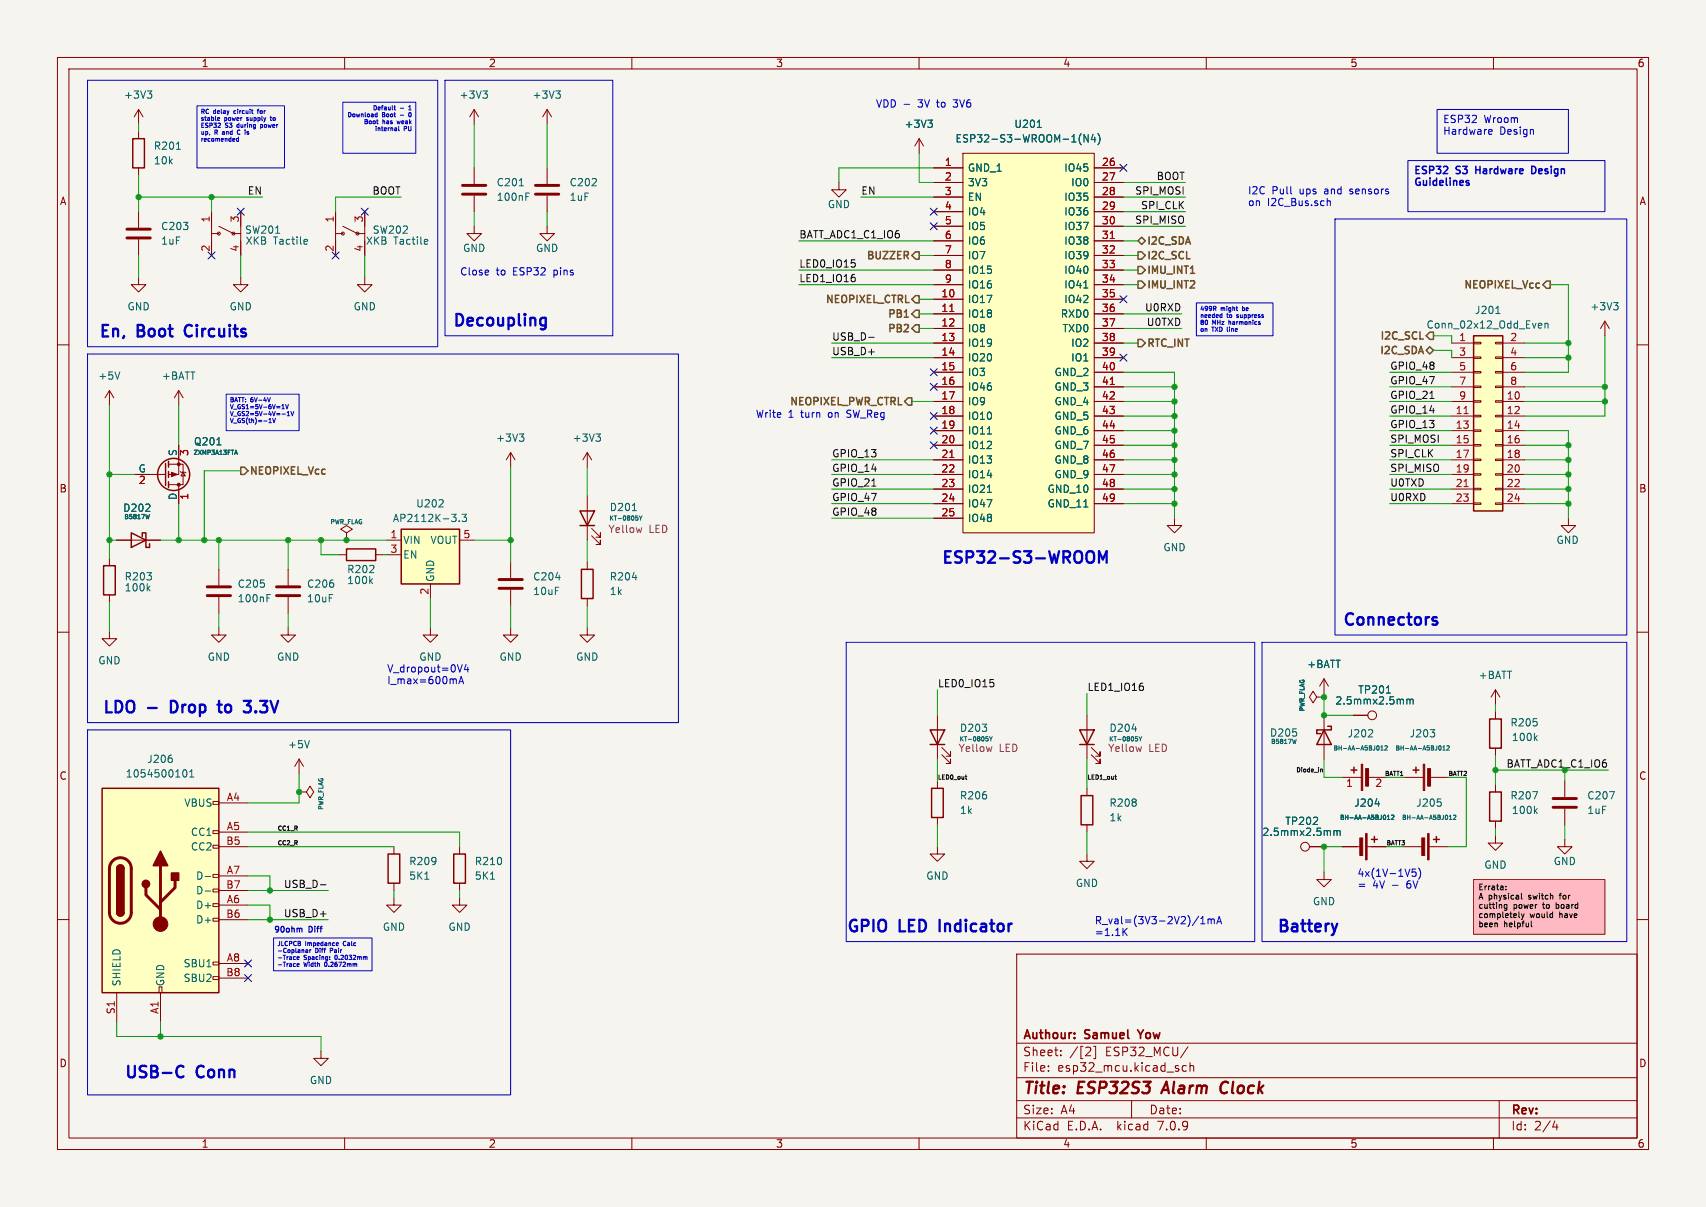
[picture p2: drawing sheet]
<svg xmlns="http://www.w3.org/2000/svg" width="297mm" height="210mm" viewBox="0 0 297 210" stroke-linecap="round" stroke-linejoin="round" font-family="sans-serif">
<path d="M0 0h297v210h-297z" fill="#f5f4ef" stroke="#f5f4ef" stroke-width=".17"/>
<g fill="none" stroke="#840000" stroke-width=".17">
<path d="M10 10h277v190h-277zM12 12h273v186h-273zM60 10v2M82.5 19.1l-.7 1.2M82.5 19.1v2.5M82.5 19.1l.8 1.2M95.2 19.1l-.7 1.2M95.2 19.1v2.5M95.2 19.1l.8 1.2M110 10v2M160 10v2M210 10v2"/>
<path d="M260 10v2M24.1 36.8v2.8M36.8 36.8v7.7M38.1 39.4l2.5 1.2h1.3M41.9 36.8v7.7M58.4 36.8v7.7M59.7 39.4l2.5 1.2h1.3M63.5 36.8v7.7M146 31.8v1.2h1.3l-1.3 1.3-1.2-1.3h1.2M10 60h2M24.1 48.3v1.2h1.3l-1.3 1.3-1.2-1.3h1.2M24.1 41.7v2.8"/>
<path d="M36.8 40.6h1.3M41.9 48.3v1.2h1.3l-1.3 1.3-1.3-1.3h1.3M58.4 40.6h1.3M63.5 48.3v1.2h1.3l-1.3 1.3-1.3-1.3h1.3M285 60h2M31.1 77.5v5.1h-1.8M20.3 94h7.6M23.5 82.6h5.3M29.3 80.8h2.6v3.5h-2.6M31.1 84.3v3.3M31.4 82l.1 .2h.8l.1 .1M31.9 82.2l.4 .6h-.8z"/>
<path d="M59.1 96.5h1.2M60.3 92.7l1-.6-1-.7-1 .7 1 .6v1.3M60.3 94h.1M65.4 96.5h1.3M204.5 90.2v1.2h1.2l-1.2 1.3-1.3-1.3h1.3M10 110h2M19 109.9v1.2h1.3l-1.3 1.3-1.2-1.3h1.2M50.2 109.2v1.3h1.2l-1.2 1.3-1.3-1.3h1.3M74.9 109.2v1.3h1.3l-1.3 1.3-1.2-1.3h1.2M285 110h2M52.1 137.8h1.2l.7-1 .6 1-.6 1-.7-1M52.1 137.8h.1"/>
<path d="M52.1 132.1l-.8 1.3M52.1 132.1v2.5M52.1 132.1l.7 1.3M163.2 135.9v1.3M189.2 124.5v7.6M189.2 137.2v1.2M190 131.3l1.5 1.5v-.7v.7h-.7M190 130l1.5 1.6v-.8v.8h-.7M230.5 124.5v7.6M244.5 135.3h3.3M248.8 135.3h3.3M10 160h2"/>
<path d="M68.6 156.2v1.3h1.2l-1.2 1.3-1.3-1.3h1.3M68.6 147.3v1.3M68.6 153.7v1.2M80 156.2v1.3h1.3l-1.3 1.3-1.3-1.3h1.3M80 147.3v1.3M80 153.7v1.2M163.2 142.2v1.3M189.2 148.6v1.3h1.3l-1.3 1.2-1.2-1.2h1.2M189.2 143.5v1.3M228 147.3h2.5M230.5 151.8v1.2h1.3l-1.3 1.3-1.3-1.3h1.3M244.5 147.3h3.3"/>
<path d="M248.8 147.3h3.3M260.3 145.4v1.3h1.3l-1.3 1.3-1.2-1.3h1.2M285 160h2M177 166h108v32h-108zM60 198v2M110 198v2M160 198v2M177 194.5h108M177 191.5h108M177 187.5h108M177 181.5h108M182.5 186.3v.1"/>
<path d="M182.5 185.5v.1M184.7 183.6v.1M184.7 182.8v.1M189.6 182.2l.3 .3-.1 .3-.8 .9h.9M190.4 182.1h.3v2.1h-.3M197 191.5v3M206.5 185.5l-.4-.1-.3 .3v.4l.2 .2h.5M206.8 182.1l-1.3 2M207.2 185.5l.2-.1 .3 .1 .1 .9M207.2 184.9v1.5M210 198v2M260 198v2"/>
<path d="M261 191.5v6.5M270.7 195l-.4 1.1h.9M271 195.6v1"/>
<circle cx="38.1" cy="40.6" r=".25"/>
<circle cx="40.6" cy="40.6" r=".25"/>
<circle cx="59.7" cy="40.6" r=".25"/>
<circle cx="62.2" cy="40.6" r=".25"/>
<circle cx="227.2" cy="147.3" r=".76"/>
</g>
<path d="M203.1 188.2l-.9 2M213.5 188.2a1.13 1.13 0 0 0-1 .7 1.13 1.13 0 0 0 .2 1.2l.3 .1 .5-.1" fill="none" stroke="#840000" stroke-width=".4"/>
<path d="M198.1 179.2l.5 .8" fill="none" stroke="#840000" stroke-width=".3"/>
<path d="M256.5 153h22.9v9.6h-22.9z" fill="#ffb9c2" stroke="#ffb9c2" stroke-width=".17"/>
<g fill="none" stroke="#840000" stroke-width=".25">
<path d="M22.9 92.7l2.5 1.3-2.5 1.3zM24.8 93.3v-.6h.6v2.6h.6v-.7M28.8 80.6v3.9M29.3 80.3v1M29.3 82v1.1M29.3 83.8v1M60.3 95.5h5.1v2h-5.1zM162.2 137.2h2v5h-2zM188 127h2.5l-1.3 2.5zM188 129.5h2.5M188.2 138.4h2v5.1h-2zM230.5 127l1.3 2.5h-2.6z"/>
<path d="M231.1 126.4h.7v.6h-2.6v.6h.7M246 134h1M246.5 133.5v1M67.6 148.6h2v5.1h-2zM79 148.6h2v5.1h-2zM249.6 146.1h1M250.1 145.5v1.1"/>
<circle cx="30.2" cy="82.5" r="2.79"/>
</g>
<g fill="none" stroke="#006464" stroke-width=".17">
<path d="M84.1 15.8h.7l-.4 .5M84.6 16.3l.2 .2v.3l-.2 .3M96.8 15.8h.7l-.4 .5M97.3 16.3l.2 .2v.3l-.2 .3M48 40.6h.7M53.1 41.6l.4 .1v.2l-.6 .2M53.5 42.4l-.4 .1M74.1 41.6l.3 .1 .1 .2-.6 .2M74.4 42.4l-.3 .1M37.8 77.4h.7M40.9 78.9h.4M41.1 78.3l.2 .8"/>
<path d="M26 89.5l-.2 .8M64.5 101.1l.4 .4M64.9 100.7l-.5 .5M53.9 128.8l-.4 1.3M197.1 126.8h.8M197.7 128.2h.3M198 128.5v.4M198.3 128.2l.2 .4M198.5 128.6v.3M198.8 128.2l-.3 .4M225.7 128.6l-.2 .8M249 126.9h.8l-.5 .5"/>
<path d="M249.6 127.5l.2 .2-.2 .5M250.2 139h.7M250.8 139.6l.1 .1-.1 .5M251.2 130.5h.4M251.2 130l.2-.2v.7M251.9 129.8h.3l.1 .2-.4 .5h.4M74 153h.7M85.4 153h.7M232.2 144.5v.9M232.2 144.6l.4-.1 .2 .2M232.8 144.7l.2-.2 .3 .1v.8M232.8 144.7v.7"/>
<path d="M252.3 142.6h.4M252.3 142l.2-.2v.8M253 141.9l.3-.1 .2 .2-.5 .6h.5"/>
</g>
<path d="M198.7 129.9l-.2 .9" fill="none" stroke="#840084" stroke-width=".17"/>
<g fill="#840000" stroke="#840000" stroke-width=".17">
<path d="M29.8 82.2l1.1 .4-1.1 .3z"/>
<path d="M247.8 133h.2v4.5h-.2z"/>
<path d="M248.5 133.7h.5v3.1h-.5z"/>
<path d="M248.5 145h.3v4.6h-.3z"/>
<path d="M247.5 145.8h.5v3h-.5z"/>
<circle cx="31.1" cy="80.8" r=".25"/>
<circle cx="31.1" cy="84.3" r=".25"/>
</g>
<path d="M22.1 39.9h4.1M22.1 41.4h4.1" fill="none" stroke="#840000" stroke-width=".51"/>
<path d="M167.6 26.7h22.9v66h-22.9z" fill="#ffffc2"/>
<g fill="none" stroke="#840000" stroke-width=".17">
<path d="M24.1 19.1v2.5M24.1 19.1l-.7 1.2M24.1 19.1l.8 1.2M24.1 22.9v1.2M24.1 29.2v1.3M82.5 39.4v1.2h1.3l-1.3 1.3-1.2-1.3h1.2M82.5 29.2v2.8M82.5 34v2.8M95.2 39.4v1.2h1.3l-1.3 1.3-1.2-1.3h1.2M95.2 29.2v2.8M95.2 34v2.8M160 24.1l-.7 1.3"/>
<path d="M160 24.1v2.6M160 24.1l.8 1.3M162.6 29.2h5M162.6 31.8h5M162.6 34.3h5M162.6 36.8h5M162.6 39.4h5M167.6 26.7h22.9v66h-22.9zM190.5 29.2h5.1M190.5 31.8h5.1M190.5 34.3h5.1M190.5 36.8h5.1"/>
<path d="M190.5 39.4h5.1M162.6 52.1h5M162.6 54.6h5M162.6 57.2h5M162.6 59.7h5M162.6 41.9h5M162.6 44.5h5M162.6 47h5M162.6 49.5h5M190.5 52.1h5.1M190.5 54.6h5.1M190.5 57.2h5.1"/>
<path d="M190.5 59.7h5.1M190.5 41.9h5.1M190.5 44.5h5.1M190.5 47h5.1M190.5 49.5h5.1M252.7 59.7h3.8M256.5 59.6h1.3v.2h-1.3zM260.3 59.6h1.3v.2h-1.3zM261.6 59.7h3.8M279.4 55.9l-.8 1.3M279.4 55.9v2.5M279.4 55.9l.8 1.3"/>
<path d="M19 67.9l-.7 1.3M19 67.9v2.6M19 67.9l.8 1.3M31.1 67.9l-.7 1.3M31.1 67.9v2.6M31.1 77.5v2.5M31.1 67.9l.8 1.3M88.9 78.7v2.6M88.9 78.7l-.8 1.3M88.9 78.7l.8 1.3M102.2 78.7v2.6M102.2 78.7l-.7 1.3"/>
<path d="M102.2 78.7l.8 1.3M162.6 62.2h5M162.6 64.8h5M162.6 67.3h5M162.6 69.9h5M162.6 72.4h5M162.6 74.9h5M162.6 77.5h5M190.5 62.2h5.1M190.5 64.8h5.1M190.5 67.3h5.1M190.5 69.9h5.1"/>
<path d="M190.5 72.4h5.1M190.5 74.9h5.1M190.5 77.5h5.1M252.7 62.2h3.8M252.7 64.8h3.8M252.7 67.3h3.8M252.7 69.9h3.8M252.7 72.4h3.8M252.7 74.9h3.8M252.7 77.5h3.8M256.5 79.9h1.3v.2h-1.3zM256.5 77.3h1.3v.3h-1.3z"/>
<path d="M256.5 74.8h1.3v.3h-1.3zM256.5 72.3h1.3v.2h-1.3zM256.5 69.7h1.3v.3h-1.3zM256.5 67.2h1.3v.2h-1.3zM256.5 64.6h1.3v.3h-1.3zM256.5 62.1h1.3v.3h-1.3zM260.3 79.9h1.3v.2h-1.3zM260.3 77.3h1.3v.3h-1.3zM260.3 74.8h1.3v.3h-1.3zM260.3 72.3h1.3v.2h-1.3zM260.3 69.7h1.3v.3h-1.3zM260.3 67.2h1.3v.2h-1.3z"/>
<path d="M260.3 64.6h1.3v.3h-1.3zM260.3 62.1h1.3v.3h-1.3zM261.6 62.2h3.8M261.6 64.8h3.8M261.6 67.3h3.8M261.6 69.9h3.8M261.6 72.4h3.8M261.6 74.9h3.8M261.6 77.5h3.8M19 97.2v1.2M20.3 94h2.6M23.5 82.6h2.5"/>
<path d="M25.4 94h2.5M31.1 85.1v2.5M38.1 99.1v2.8M50.2 99.1v2.8M67.3 94h2.5M67.3 96.5h2.5M80 94h2.5M88.9 97.8v2.8M102.2 86.4v7.6M102.2 97.8v1.3M103 93.2l1.5 1.5v-.7v.7h-.7M103 91.9l1.5 1.6v-.8v.8h-.7"/>
<path d="M162.6 80h5M162.6 82.6h5M162.6 85.1h5M162.6 87.6h5M162.6 90.2h5M190.5 80h5.1M190.5 82.6h5.1M190.5 85.1h5.1M190.5 87.6h5.1M252.7 80h3.8M252.7 82.6h3.8M252.7 85.1h3.8"/>
<path d="M252.7 87.6h3.8M256.5 87.5h1.3v.3h-1.3zM256.5 85h1.3v.2h-1.3zM256.5 82.4h1.3v.3h-1.3zM260.3 87.5h1.3v.3h-1.3zM260.3 85h1.3v.2h-1.3zM260.3 82.4h1.3v.3h-1.3zM261.6 80h3.8M261.6 82.6h3.8M261.6 85.1h3.8M261.6 87.6h3.8M273 90.2v1.2h1.3l-1.3 1.3-1.2-1.3h1.2"/>
<path d="M19 103.5v1.3M38.1 109.2v1.3h-1.3l1.3 1.3 1.3-1.3h-1.3M38.1 103.9v2.8M50.2 103.9v2.8M74.9 101.6v2.5M88.9 109.2v1.3h1.3l-1.3 1.3-1.3-1.3h1.3M88.9 102.6v2.8M102.2 109.2v1.3h1.3l-1.3 1.3-1.2-1.3h1.2M102.2 104.1v1.3M230.5 118.1l-.8 1.3M230.5 118.1v2.6M230.5 118.1l.8 1.3"/>
<path d="M37.1 139.4h1v.6h-1zM38.1 139.7h5.1M163.2 124.5v7.6M164 131.3l1.5 1.5v-.7v.7h-.8M164 130l1.5 1.6v-.8v.8h-.8M229.2 121.3l-.6-1-.6 1 .6 1 .6-1h1.3M230.5 121.3h.1M233.7 135.3h3.3M235.6 124.5h2.5M238 135.3h3.3M260.3 120v2.6M260.3 123.8v1.3"/>
<path d="M260.3 130.2v1.2M260.3 136.5v1.3M260.3 120l-.7 1.3M260.3 120l.8 1.3M272.4 135.9v2.8M37.1 159.8h1v.5h-1zM37.1 157.2h1v.5h-1zM37.1 154.7h1v.5h-1zM37.1 152.1h1v.6h-1zM37.1 147.1h1v.5h-1zM37.1 144.5h1v.5h-1zM38.1 147.3h5.1"/>
<path d="M38.1 144.8h5.1M38.1 157.5h5.1M38.1 152.4h5.1M38.1 154.9h5.1M163.2 147.3v1.3h1.3l-1.3 1.3-1.3-1.3h1.3M228 147.3h2.5M233.7 147.3h3.3M238 147.3h3.3M260.3 142.9v1.2M272.4 146.1v1.2h1.3l-1.3 1.3-1.3-1.3h1.3M272.4 140.7v2.8M20.3 172.7v5.1"/>
<path d="M27.7 171.7h.5v1h-.5zM27.9 172.7v5.1M37.1 169.9h1v.5h-1zM37.1 167.4h1v.5h-1zM38.1 167.6h5.1M38.1 160h5.1M38.1 170.2h5.1M55.9 182.9v1.3h1.2l-1.2 1.2-1.3-1.2h1.3"/>
<circle cx="238.9" cy="124.5" r=".76"/>
</g>
<path d="M165.3 54.2h.8M193.3 41.5h.7M165.3 79.6h.8M193.3 66.9h.7M254.9 72h.7M254.9 84.7h.7" fill="none" stroke="#a90000" stroke-width=".17"/>
<g fill="none" stroke="#006464" stroke-width=".17">
<path d="M25.6 15.8h.8l-.4 .5M26.2 16.3l.2 .2v.3l-.2 .3M30.7 26h.7M90.4 32.3h.7M91.6 34.2h.4M91.6 33.6h.6M161.5 20.9h.8l-.4 .5M162.1 21.4l.2 .2v.3l-.2 .3M180.6 22.2h.7M188.2 23.3a1.46 1.46 0 0 0 0 1.9M189.4 23.4v1.3l-.7-1.3v1.3M190.3 23.4l-.3 .9h.8"/>
<path d="M190.6 23.9v.8M191.1 23.3a1.46 1.46 0 0 1 0 1.9M188.7 50.1h.7M260.4 54.6h.7M268 56.2l.4 .1v.3l-.6 .1M268.4 57l-.4 .1M269 56.4l.1-.2 .4 .1v.8M269 56.2v.9M280.9 52.6h.8l-.4 .5M281.5 53.1l.2 .3v.3l-.2 .2M20.9 64.7l-.5 1.3M37.8 77.4h.7"/>
<path d="M40.9 78.9h.4M41.1 78.3l.2 .8M90.4 75.5h.8l-.4 .5M91 76l.2 .2v.3l-.2 .3M103.7 75.5h.8l-.4 .5M104.3 76l.2 .2v.3l-.2 .3M171.9 75.5h.7M26 89.5l-.2 .8M76.4 88.2h.8M77.1 87.1v.4M78.6 89.5h.8l-.4 .5M79.3 90.1v.5"/>
<path d="M79.9 90.6v.1M80.4 89.5h.8l-.4 .5 .4 .1v.5l-.2 .1-.6-.1M110.1 88.8h.7M110.7 89.8h.3M111 90.1v.4M111.3 89.8l.2 .4M111.5 90.2v.3M111.8 89.8l-.3 .4M171.9 85.7h.7M25.8 102.3l.3 .5M26.1 102l-.5 .5M46.5 104.1h.4"/>
<path d="M46.5 103.4h.6M96.8 100.5h.7M110.1 100.5h.8M29.9 131.9l.1 .2-.1 .5M31.9 134.2l.2-.3a.68 .68 0 0 1 .5 .7 .68 .68 0 0 1-.5 .6l-.2-.2M33 135.2h.7M33 134.3l.4-.4v1.3M171.6 128.2h.4M172 128.5v.4M172.2 128.2l.3 .4M172.5 128.6v.3M172.7 128.2l-.2 .4"/>
<path d="M238.9 127l.1 .2-.1 .3-.7 .7h.8M239.4 139.9h.8M240.4 130.5h.4M240.4 130l.2-.2v.7M241.1 129.8h.3l.1 .2-.4 .5h.4M241.4 120.6h.7M244.9 121.7v.8M244.9 121.8l.4-.1 .2 .1M245.5 121.8l.2-.1h.3v.8M245.5 121.8v.7M266.8 137.7h.9l-.6 1.3M267.3 128.4l.3 .4"/>
<path d="M267.6 128l-.5 .5M280.2 137.7h.9l-.6 1.3M35.7 152.5h1M35.7 155h1M232.2 144.5v.9M232.2 144.6l.4-.1 .2 .2M232.8 144.7l.2-.2 .3 .1v.8M232.8 144.7v.7M241.5 142.6h.5M241.5 142l.2-.2v.8M242.2 141.9l.3-.1 .2 .2-.5 .6h.5M267.3 141.1l.3 .4"/>
<path d="M267.6 140.7l-.5 .5"/>
</g>
<g fill="#ffffc2" stroke="#ffffc2" stroke-width=".17">
<path d="M256.5 58.4h5.1v30.5h-5.1z"/>
<path d="M69.8 92.1h10.2v9.5h-10.2z"/>
<path d="M17.8 137.2h20.3v35.5h-20.3z"/>
</g>
<g fill="none" stroke="#840000" stroke-width=".25">
<path d="M23.1 24.1h2v5.1h-2zM256.5 58.4h5.1v30.5h-5.1zM18 98.4h2.1v5.1h-2.1zM69.8 92.1h10.2v9.5h-10.2zM101 88.9h2.5l-1.3 2.5zM101 91.4h2.5M101.2 99.1h2.1v5h-2.1zM17.8 137.2h20.3v35.5h-20.3zM161.9 127h2.6l-1.3 2.5zM161.9 129.5h2.6M235.2 134h1M235.7 133.5v1"/>
<path d="M259.3 137.8h2.1v5.1h-2.1zM259.3 125.1h2.1v5.1h-2.1zM20.3 158.8a.64 .64 0 0 0 .7 .6 .64 .64 0 0 0 .6-.6M20.3 151.1a.64 .64 0 0 1 .7-.6 .64 .64 0 0 1 .6 .6M238.8 146.1h1M239.3 145.5v1.1"/>
</g>
<g fill="none" stroke="#840000" stroke-width=".51">
<path d="M80.5 32.3h4.1M80.5 33.8h4.1M93.2 32.3h4.1M93.2 33.8h4.1M36.1 103.6h4M36.1 102.1h4M48.1 103.6h4.1M48.1 102.1h4.1M86.9 102.4h4M86.9 100.8h4M270.4 138.9h4M19.6 149.8a1.91 1.91 0 0 1 2.1-.4 1.91 1.91 0 0 1 1.2 1.7v7.7a1.91 1.91 0 0 1-1.9 1.8 1.91 1.91 0 0 1-2-1.8l.1-7.8 .1-.7z"/>
<path d="M25.4 154.4v1.3l2.5 2.5M27.9 150.6v10.2M30.5 153.2v1.2l-2.6 2.6M270.4 140.5h4"/>
</g>
<g fill="#840000" stroke="#840000" stroke-width=".17">
<path d="M237.7 145h.3v4.6h-.3z"/>
<path d="M236.7 145.8h.5v3h-.5z"/>
<path d="M237 133h.2v4.5h-.2z"/>
<path d="M237.7 133.7h.6v3.1h-.6z"/>
<circle cx="27.9" cy="160.8" r="1.27"/>
</g>
<path d="M111.7 91.8l-.2 .9M172.7 129.9l-.3 .9" fill="none" stroke="#840084" stroke-width=".17"/>
<g fill="#840000" stroke="#840000" stroke-width=".25">
<path d="M20.3 158.8h1.3a.64 .64 0 0 1-.6 .6 .64 .64 0 0 1-.7-.6z"/>
<path d="M20.3 151.1h1.3v7.7h-1.3z"/>
<path d="M20.5 150.7a.64 .64 0 0 1 .7-.2 .64 .64 0 0 1 .4 .6h-1.3z"/>
<path d="M27.9 148.1l1.3 2.5h-2.5z"/>
<path d="M29.8 151.9h1.3v1.3h-1.3z"/>
<circle cx="25.4" cy="153.8" r=".63"/>
</g>
<g fill="none" stroke="#725600" stroke-width=".25">
<path d="M157.4 55.2h.8M159.4 43.8h.6v1.3h-.6l-.7-.6zM159.4 51.4h.6v1.3h-.6l-.7-.6zM159.4 56.5h.6v1.3h-.6l-.7-.6zM159.4 54h.6v1.2h-.6l-.7-.6zM198.1 59.1h.7l.6 .6-.6 .6h-.7zM198.1 46.4h.7l.6 .6-.6 .6h-.7zM198.1 48.9h.7l.6 .6-.6 .7h-.7zM198.1 43.8h.7l.6 .7-.6 .6h-.7zM198.1 41.9l.7-.6 .6 .6-.6 .6zM207.2 47.6h.8M248.9 57.8h.7v1.3h-.7l-.6-.7z"/>
<path d="M269.2 48.9h.7v1.3h-.7l-.6-.7zM157.5 69.9l.6-.7h.6v1.3h-.6zM248.3 61l.6-.7 .7 .7-.7 .6zM41.9 81.3h.6l.7 .6-.7 .7h-.6z"/>
</g>
<g fill="none" stroke="#0f0f0f" stroke-width=".17">
<path d="M148.8 48.4v.5M148.8 45.8v.6M151.2 58.7h1M248.9 69.3h.8M151.8 84.6h.7M173 118.8v.6M199 119.5v.5M168 135.1h.3M168.2 135.5l.1 .1M194.1 135.1h.3M194.2 135.5l.2 .1M229.9 133.8v.5"/>
<path d="M229.9 133.9l.3-.1v.5M55.8 153.9h.9"/>
</g>
<path d="M52.4 161.5l.2 .2v.5" fill="none" stroke="#0000c2" stroke-width=".2"/>
<g fill="none" stroke="#0000c2" stroke-width=".4">
<path d="M32.4 56.8a1.39 1.39 0 0 0 0 1.5M94.4 55.3l.6 .1M95 55.3v1.6l-.4 .4M95 56.5l-.6 .1M189.6 95.9a.67 .67 0 0 1 .9 .7v.6a.67 .67 0 0 1-.9 .7M191.3 97.9v-2l.7 1.4 .7-1.4v2M249.9 108l.3 .3-.1 .3-.2 .1M249.9 107.4l.2 .1M30.2 121.9h-.4v2h.4M37.9 122.6h.7M38.1 121.9v1.8l.1 .1 .4 .1M42.4 121.9h1.3l-.7 .8"/>
<path d="M43.3 122.7l.4 .4v.5l-.4 .3M163.6 160v2M232.8 160.7l-.5 1.3M31.1 185.5a.7 .7 0 0 1 .8 .1M31.9 187.3a.7 .7 0 0 1-.8 0"/>
</g>
<g fill="none" stroke="#0000c2" stroke-width=".17">
<path d="M15.2 14h61v46.3h-61zM34.3 18.4h15.2v10.8h-15.2zM35.5 19.1l-.4-.1v.8M36.3 19.1l-.2-.1-.2 .1M37.5 19v.8M38.5 19v.6M40.8 19.3v.4M41.4 19v.1M43.5 19v.1M43.9 19v.6M44.8 19.3h.3M45.1 19l-.2 .1v.7"/>
<path d="M59.7 17.8h12.7v8.9h-12.7zM61 19.7l-.3-.1v.7M63.6 19.6v.6M65.3 19.9v.4h.4M65.5 18.5l-.4-.1v.7M65.7 19.6v.7M66.6 19.6v.7M66.7 18.4l-.2 .1M68.3 18.4v.6M68.3 19.1h.1M68.6 18.6h.3M68.7 18.4v.6l.2 .1"/>
<path d="M68.7 19.6v.6M69.7 18.8h.6M71.2 19.1h.4M71.2 19.7v.5l.2 .1M71.2 18.5v.1M71.3 18.5l.1-.1v.7M77.5 14h29.2v44.4h-29.2zM157.4 18.2h1M250.2 19.1h22.8v7.6h-22.8zM35.1 21.4v.8M35.7 20.2v.7M36.5 21.4v.8"/>
<path d="M36.8 20.2v.8M37.4 22.6v.8M37.5 20.2v.7M38.1 21.4l.2 .1M38.8 22.9h-.1M38.8 23.1l-.1 .1 .1 .2M40.2 23.8v.8M40.4 22.6v.8M41.2 21.8l.1 .3M41.3 23.1l.2 .2h.2M41.3 24.1h.2M41.5 23.8v.8"/>
<path d="M41.5 24.5l-.2 .1M41.6 21.4v.8M42.9 20.9l.1 .1M42.9 20.6l.1 .1M42.9 20.6h.1M43 20.5l-.1 .1M43.3 23.2v.1l-.2 .1M45.4 21.7v.7M45.6 20.2v.7M45.7 22l-.1 .2-.2-.1M47 20.5h.3M47.1 20.2v.7l.2 .1"/>
<path d="M63.5 20.8v.7M65.5 21h.3M65.7 20.8v.6l.1 .1M66.5 22v.6M66.7 20.8v.7M68.8 22.2l.2 .1v.4M69 22.7h-.2M69 22.4l-.2 .1M69.4 22v.6l.1 .1M69.7 20h.6M70.4 22v.7M71.1 22v.6"/>
<path d="M71.3 20.8v.7M71.5 22v.6M224.8 33.7h.1M231.1 35h.4l.1 .8M232.4 38.1h50.8v72.4h-50.8zM245.1 27.9h34.3v8.9h-34.3zM259.3 22.5l.4 .1 .1 .2-.6 .1M259.7 23.3l-.4 .1M208.3 52.7h13.3v5.7h-13.3zM209.3 53.3l-.2 .5M209.8 57.2v.5M209.8 53.4h.4"/>
<path d="M210.5 53.4h.4M211.1 56.5v-.8l.3 .5 .2-.5v.8M211.2 56.9v.8M211.4 54.5v.8M211.4 53.7l.3 .3M211.5 56.9l.5 .8M211.7 53.6l-.1-.3h-.3v.7M212 55.7v.8M212 56.9l-.5 .8M212.3 56.9v.8M212.4 55.7v.8M212.7 54.5v.8h-.2"/>
<path d="M213.5 53.3h.1M213.6 53.3h-.1M213.7 56.9v.7l.1 .1M213.7 54.5v.6M213.9 55.7v.8M214.6 53.3v.7M215.3 53.3v.6M215.3 55.2l.1 .1M215.4 54.8h.2M215.9 54.8v.3M216.3 54.8v.5M216.3 53.3v.7"/>
<path d="M216.3 54h.1M216.4 53.5l-.1 .1M216.6 54.8v.7M217.3 54.8v.7M218 54.8v.5M218.2 54.8h-.1M218.4 54.8h.3M219.1 54.8h.2M219.7 54.8h.2M15.2 61.6h102.9v64.1h-102.9zM39.4 68.6h12.7v6.3h-12.7zM40.1 70.4l.3 .7 .2-.7"/>
<path d="M40.1 71.6l.3 .7 .2-.7M40.1 72.8l.3 .7 .2-.7M40.6 69.2h-.4v.7M40.9 69.9l.2-.7 .3 .7M41.5 69.2h.4M41.7 69.2v.7M42.1 69.2h.4M42.3 69.2v.7M43.1 70.4v.7M43.4 72.8v.6M43.8 72.8v.7M44 69.2h-.3"/>
<path d="M44.3 69.2l.2 .7 .3-.7M44.5 70.4v.3M45.1 70.4l.3 .7 .2-.7M45.1 71.6l.3 .7 .2-.7M46.1 69.1l-.2 .6M46.6 69.2l.2 .7 .3-.7M46.8 73.5h.4M47 71.5l-.2 .6M47 72.8v.7M47.1 70.4h-.2M47.4 70.4l.3 .7 .2-.7M47.4 71.6l.3 .7 .2-.7"/>
<path d="M47.5 72.8l.2 .7 .3-.7M49.1 71.1h.4M49.1 70.6l.2-.2v.7M49.1 72h.6M49.7 70.4l.3 .7 .2-.7M50 72.3h.4M50 71.8l.2-.2v.7M50.6 71.6l.3 .7 .2-.7M79.3 118.1l.1 .2v.7M79.9 119l.4-1.3 .4 1.3M80 118.6h.6M80.5 115.7l-.5 1.2"/>
<path d="M81.1 115.6l-.3 .9h.8M81.4 116.1v.8M147.3 111.8h71.1v52h-71.1zM219.7 111.8h63.5v52h-63.5zM15.2 127h73.7v63.5h-73.7zM209 159.8l.4-.3v1.2M210.3 159.9v.8M246.5 151.2h-.6l-.1 .6 .2-.1 .4 .1 .1 .1v.5l-.2 .1-.5-.1M247 151a1.47 1.47 0 0 1 0 1.9M47.6 163.2h17.2v5.7h-17.2zM48.7 163.8v.5M49 163.8v.7"/>
<path d="M49.5 166.2v.8M49.5 167.4v.8M50.1 163.9l-.2-.1-.2 .1M50.8 163.9l-.4-.1v.7M51.5 165v.6M51.6 163.9l-.2-.1-.2 .1M51.7 166.6l.1 .3h.2M51.7 167.9l.4-.1-.1-.1-.3 .1 .1 .3h.2M52.3 163.9l-.4-.1v.7M52.9 167.4l.2 .8M53.1 166.2h.3M53.2 163.8v.7"/>
<path d="M53.3 165.5v.2h.3M53.5 167.4l-.1 .8M53.6 165.3v.4M53.9 165.2v.5M54.5 167.4v.8M54.9 167.4v.7M55 165v.7M55.3 167.4v.8M56.2 163.8v.7M56.5 167.9l.1 .2M57.4 166.9v.1M57.4 166.5v.1"/>
<path d="M57.5 165v.7M57.6 167.5l.3-.1 .1 .2M58.3 166.5l.1 .4M58.4 167.5l-.1 .1M58.6 164l.3 .1v.1l-.4 .1M58.9 164.5h-.3M58.9 165v.1M59.5 167.4l-.4 .8M60.1 166.3l.2-.1 .2 .1M60.2 163.9a.35 .35 0 0 0-.4 .1 .35 .35 0 0 0 0 .4M60.8 166.2h.4l-.2 .3M61.2 163.8v.6"/>
<path d="M61.5 166.3l.3-.1 .1 .1M62.1 167.7v.5M63.9 166.5v.5M195.7 162.1l.5 .7M196.2 161.5l-.7 .7M209 160.7h.8M210.3 160l.4-.1 .2 .2M210.9 160.1l.1-.2 .3 .1 .1 .7M210.9 160.1v.6M211.8 160.7l.5-1.2 .4 1.2M211.9 160.4h.7"/>
</g>
<g fill="none" stroke="#0000c2" stroke-width=".25">
<path d="M247.1 28.9h-.6v1.3M248.3 29l-.4-.1-.2 .2M249.6 29.1l-.7-.2v1.3M250 28.9h.8l-.4 .5M250.1 31v1.3M251.3 29.1l.2-.2 .5 .2M251.8 31v1.1M252.5 31v.1M254.2 29l-.5-.1-.2 .2M254.6 28.9h.8l-.4 .5M255.6 31.8l.2 .2-.2 .3M256.9 28.9v1.3"/>
<path d="M256.9 29.5h.8M257.7 28.9v1.3M260.7 28.9v1.3M267.3 29.1l-.6-.2v1.3l.6-.2M270.1 28.9v.2"/>
</g>
<path d="M256.5 153h22.9v9.6h-22.9z" fill="none" stroke="#af1803" stroke-width=".17"/>
<g fill="none" stroke="#000" stroke-width=".17">
<path d="M261.9 157.6l.1 .4h.3M262.2 154.7v.1M262.2 154.2v.1M262.3 157.4v.8l-.1 .2-.3-.1M264.4 158.7v.8l.2 .2M264.9 155.4v.9l.1 .1M264.9 159l.2 .7M265.1 159.7l-.2 .3M265.3 159l-.2 .7M270.9 157v1M270.9 158h.1M271 157.4h-.1"/>
<path d="M271.4 155.8h.4M266.6 160.3v.8l.1 .2"/>
</g>
<g fill="none" stroke="#009600" stroke-width=".17">
<path d="M24.1 21.6v1.3M24.1 30.5v6.3M24.1 34.3h21.6M36.8 34.3v2.5M69.8 34.3h-11.4v2.5M82.5 21.6v7.6M82.5 36.8v2.6M95.2 21.6v7.6M95.2 36.8v2.6M149.9 34.3h12.7M160 26.7v5.1h2.6M162.6 29.2h-16.6v2.6"/>
<path d="M195.6 34.3h10.8M195.6 31.8h10.8M195.6 36.8h10.8M195.6 39.4h10.8M24.1 44.5v3.8M41.9 44.5v3.8M63.5 44.5v3.8M139.1 49.5h23.5M139.1 47h23.5M139.1 41.9h23.5M144.8 59.7h17.8M160 57.2h2.6"/>
<path d="M160 54.6h2.6M160 44.5h2.6M160 52.1h2.6M195.6 57.2h10.1M195.6 54.6h10.1M195.6 59.7h2.5M195.6 49.5h2.5M195.6 47h2.5M195.6 41.9h2.5M195.6 44.5h2.5M249.6 58.4h3.1v1.3M265.4 59.7h7.6"/>
<path d="M269.9 49.5h3.1v15.3h-7.6M279.4 58.4v14h-14M19 70.5v26.7M31.1 70.5v7M144.8 62.2h17.8M158.7 69.9h3.9M195.6 64.8h8.9v25.4M195.6 67.3h8.9M195.6 69.9h8.9M195.6 72.4h8.9M195.6 74.9h8.9M195.6 77.5h8.9"/>
<path d="M241.9 64.8h10.8M241.9 67.3h10.8M241.9 69.9h10.8M241.9 72.4h10.8M241.9 74.9h10.8M241.9 77.5h10.8M249.6 61h3.1v1.2M265.4 67.3h14M265.4 69.9h14M265.4 74.9h7.6v15.3M265.4 77.5h7.6M265.4 62.2h7.6"/>
<path d="M19 82.6h4.5M19 94h1.3M27.9 94h39.4M31.1 87.6v6.4M38.1 94v5.1M41.9 81.9h-6.3v12.1M50.2 94v5.1M55.9 94v2.5h3.2M66.7 96.5h.6M82.5 94h6.4M88.9 81.3v16.5M102.2 81.3v5.1"/>
<path d="M102.2 94v3.8M144.8 80h17.8M144.8 85.1h17.8M144.8 87.6h17.8M144.8 82.6h17.8M144.8 90.2h17.8M195.6 80h8.9M195.6 85.1h8.9M195.6 87.6h8.9M195.6 82.6h8.9M241.9 80h10.8M241.9 85.1h10.8"/>
<path d="M241.9 87.6h10.8M241.9 82.6h10.8M265.4 80h7.6M265.4 85.1h7.6M265.4 87.6h7.6M265.4 82.6h7.6M19 104.8v5.1M38.1 106.7v2.5M50.2 106.7v2.5M74.9 104.1v5.1M88.9 105.4v3.8M102.2 105.4v3.8"/>
<path d="M52.1 134.6v5.1h-8.9M163.2 120v4.5M163.2 132.1v3.8M189.2 120.7v3.8M189.2 132.1v5.1M230.5 132.1v3.2h3.2M230.5 120.7v3.8h5.1M241.3 135.3h3.2M252.1 135.3h3.2v12h-3.2M260.3 134h19.7M260.3 122.6v1.2M260.3 131.4v5.1"/>
<path d="M272.4 134v1.9M43.2 147.3h25.4M43.2 154.9h13.9M43.2 152.4h3.8v2.5M43.2 157.5h3.8v2.5M43.2 144.8h36.8v2.5M68.6 154.9v1.3M80 154.9v1.3M163.2 143.5v3.8M189.2 144.8v3.8M233.7 147.3h-3.2v4.5M241.3 147.3h3.2"/>
<path d="M260.3 144.1v1.3M272.4 143.5v2.6M20.3 177.8v2.5h35.6v2.6M27.9 177.8v2.5M43.2 160h13.9"/>
</g>
<g fill="none" stroke="#000084" stroke-width=".17">
<path d="M41.3 36.2l1.2 1.2M42.5 36.2l-1.2 1.2M62.9 36.2l1.2 1.2M64.1 36.2l-1.2 1.2M162 36.2l1.2 1.2M162 38.8l1.2 1.2M163.2 36.2l-1.2 1.2M163.2 38.8l-1.2 1.2M195 28.6l1.2 1.2M196.2 28.6l-1.2 1.2M36.2 43.8l1.2 1.3M37.4 43.8l-1.2 1.3"/>
<path d="M57.8 43.8l1.2 1.3M59 43.8l-1.2 1.3M195 51.5l1.2 1.2M196.2 51.5l-1.2 1.2M162 71.8l1.2 1.2M162 66.7l1.2 1.2M162 74.3l1.2 1.2M162 76.9l1.2 1.2M162 64.2l1.2 1.2M163.2 71.8l-1.2 1.2M163.2 66.7l-1.2 1.2M163.2 74.3l-1.2 1.2"/>
<path d="M163.2 76.9l-1.2 1.2M163.2 64.2l-1.2 1.2M195 61.6l1.2 1.2M196.2 61.6l-1.2 1.2M42.6 167l1.2 1.2M42.6 169.6l1.2 1.2M43.8 167l-1.2 1.2M43.8 169.6l-1.2 1.2"/>
</g>
<g fill="#009600" stroke="#009600" stroke-width=".17">
<circle cx="50.2" cy="94" r=".46"/>
<circle cx="52.1" cy="137.8" r=".46"/>
<circle cx="55.9" cy="94" r=".46"/>
<circle cx="24.1" cy="34.3" r=".46"/>
<circle cx="36.8" cy="34.3" r=".46"/>
<circle cx="60.3" cy="94" r=".46"/>
<circle cx="88.9" cy="94" r=".46"/>
<circle cx="47" cy="160" r=".46"/>
<circle cx="47" cy="154.9" r=".46"/>
<circle cx="27.9" cy="180.3" r=".46"/>
<circle cx="35.6" cy="94" r=".46"/>
<circle cx="38.1" cy="94" r=".46"/>
<circle cx="19" cy="94" r=".46"/>
<circle cx="31.1" cy="94" r=".46"/>
<circle cx="19" cy="82.6" r=".46"/>
<circle cx="230.5" cy="147.3" r=".46"/>
<circle cx="230.5" cy="121.3" r=".46"/>
<circle cx="230.5" cy="124.5" r=".46"/>
<circle cx="260.3" cy="134" r=".46"/>
<circle cx="204.5" cy="72.4" r=".46"/>
<circle cx="204.5" cy="74.9" r=".46"/>
<circle cx="204.5" cy="77.5" r=".46"/>
<circle cx="204.5" cy="87.6" r=".46"/>
<circle cx="204.5" cy="85.1" r=".46"/>
<circle cx="204.5" cy="69.9" r=".46"/>
<circle cx="204.5" cy="67.3" r=".46"/>
<circle cx="204.5" cy="82.6" r=".46"/>
<circle cx="204.5" cy="80" r=".46"/>
<circle cx="279.4" cy="69.9" r=".46"/>
<circle cx="279.4" cy="67.3" r=".46"/>
<circle cx="273" cy="85.1" r=".46"/>
<circle cx="273" cy="82.6" r=".46"/>
<circle cx="273" cy="80" r=".46"/>
<circle cx="273" cy="77.5" r=".46"/>
<circle cx="273" cy="59.7" r=".46"/>
<circle cx="273" cy="62.2" r=".46"/>
<circle cx="273" cy="87.6" r=".46"/>
</g>
<g font-size="2.8" fill="#0000c2">
<text x="17.1" y="58.8">En,</text>
<text x="24" y="58.8">Boot</text>
<text x="33.1" y="58.8">Circuits</text>
<text x="78.7" y="56.9">Decoupling</text>
<text x="163.8" y="98.2">ESP32-S3-WROOM</text>
<text x="233.7" y="109">Connectors</text>
<text x="17.8" y="124.2">LDO</text>
<text x="25.8" y="124.2">-</text>
<text x="30.6" y="124.2">Drop</text>
<text x="39.8" y="124.2">to</text>
<text x="45.1" y="124.2">3.3V</text>
<text x="147.3" y="162.3">GPIO</text>
<text x="156.7" y="162.3">LED</text>
<text x="164.4" y="162.3">Indicator</text>
<text x="222.2" y="162.3">Battery</text>
<text x="21.6" y="187.7">USB-C</text>
<text x="34.4" y="187.7">Conn</text>
</g>
<g font-size="2.8" fill="#840000">
<text x="178" y="190.9">Title:</text>
<text x="187.7" y="190.9">ESP32S3</text>
<text x="203.3" y="190.9">Alarm</text>
<text x="214.1" y="190.9">Clock</text>
</g>
<g font-size="2.1" fill="#840000">
<text x="178" y="184">Sheet:</text>
<text x="178" y="181.2">Authour:</text>
<text x="186.2" y="184">/[2]</text>
<text x="189" y="181.2">Samuel</text>
<text x="192.5" y="184">ESP32_MCU/</text>
<text x="198.9" y="181.2">Yow</text>
<text x="178" y="186.7">File:</text>
<text x="184.1" y="186.7">esp32_mcu.kicad_sch</text>
<text x="178" y="196.9">KiCad</text>
<text x="178" y="194.1">Size:</text>
<text x="184.7" y="194.1">A4</text>
<text x="185.7" y="196.9">E.D.A.</text>
<text x="194.6" y="196.9">kicad</text>
<text x="200" y="194.1">Date:</text>
<text x="201.8" y="196.9">7.0.9</text>
<text x="263" y="194.3">Rev:</text>
<text x="263" y="196.9">Id:</text>
<text x="267.1" y="196.9">2/4</text>
</g>
<g font-size="1.8" fill="#840000">
<text x="35" y="11.9">1</text>
<text x="85" y="11.9">2</text>
<text x="135" y="11.9">3</text>
<text x="185" y="11.9">4</text>
<text x="235" y="11.9">5</text>
<text x="285" y="11.9">6</text>
<text x="10.3" y="35.9">A</text>
<text x="285.3" y="35.9">A</text>
<text x="10.3" y="85.9">B</text>
<text x="285.3" y="85.9">B</text>
<text x="10.3" y="135.9">C</text>
<text x="285.3" y="135.9">C</text>
<text x="10.3" y="185.9">D</text>
<text x="285.3" y="185.9">D</text>
<text x="35" y="199.9">1</text>
<text x="85" y="199.9">2</text>
<text x="135" y="199.9">3</text>
<text x="185" y="199.9">4</text>
<text x="235" y="199.9">5</text>
<text x="285" y="199.9">6</text>
</g>
<g font-size="1.8" fill="#006464">
<text x="21.5" y="17.4">+3V3</text>
<text x="79.9" y="17.4">+3V3</text>
<text x="92.6" y="17.4">+3V3</text>
<text x="157.4" y="22.5">+3V3</text>
<text x="176.5" y="22.5">U201</text>
<text x="26.7" y="26.3">R201</text>
<text x="26.7" y="28.8">10k</text>
<text x="166.2" y="25">ESP32-S3-WROOM-1(N4)</text>
<text x="86.4" y="32.6">C201</text>
<text x="86.4" y="35.2">100nF</text>
<text x="99.1" y="32.6">C202</text>
<text x="99.1" y="35.2">1uF</text>
<text x="168.4" y="30.1">GND_1</text>
<text x="168.4" y="32.6">3V3</text>
<text x="168.4" y="35.2">EN</text>
<text x="185.2" y="30.1">IO45</text>
<text x="185.2" y="35.2">IO35</text>
<text x="186.4" y="32.6">IO0</text>
<text x="27.9" y="40.2">C203</text>
<text x="42.6" y="40.9">SW201</text>
<text x="64.8" y="40.9">SW202</text>
<text x="144" y="36.4">GND</text>
<text x="168.4" y="37.7">IO4</text>
<text x="168.4" y="40.2">IO5</text>
<text x="185.2" y="37.7">IO36</text>
<text x="185.2" y="40.2">IO37</text>
<text x="27.9" y="42.8">1uF</text>
<text x="42.7" y="42.8">XKB</text>
<text x="47.6" y="42.8">Tactile</text>
<text x="63.6" y="42.8">XKB</text>
<text x="68.5" y="42.8">Tactile</text>
<text x="80.5" y="44">GND</text>
<text x="93.2" y="44">GND</text>
<text x="168.4" y="42.8">IO6</text>
<text x="168.4" y="45.3">IO7</text>
<text x="168.4" y="47.9">IO15</text>
<text x="185.2" y="42.8">IO38</text>
<text x="185.2" y="45.3">IO39</text>
<text x="185.2" y="47.9">IO40</text>
<text x="168.4" y="52.9">IO17</text>
<text x="168.4" y="50.4">IO16</text>
<text x="185.2" y="50.4">IO41</text>
<text x="185.2" y="52.9">IO42</text>
<text x="22.1" y="54.2">GND</text>
<text x="39.9" y="54.2">GND</text>
<text x="61.5" y="54.2">GND</text>
<text x="168.4" y="55.5">IO18</text>
<text x="168.4" y="58">IO8</text>
<text x="184.6" y="55.5">RXD0</text>
<text x="184.9" y="58">TXD0</text>
<text x="248.2" y="57.4">Conn_02x12_Odd_Even</text>
<text x="256.7" y="54.8">J201</text>
<text x="276.8" y="54.2">+3V3</text>
<text x="168.4" y="60.6">IO19</text>
<text x="168.4" y="63.1">IO20</text>
<text x="168.4" y="65.6">IO3</text>
<text x="183.5" y="65.6">GND_2</text>
<text x="186.4" y="60.6">IO2</text>
<text x="186.4" y="63.1">IO1</text>
<text x="17" y="66.3">+5V</text>
<text x="28.1" y="66.3">+BATT</text>
<text x="168.4" y="68.2">IO46</text>
<text x="168.4" y="70.7">IO9</text>
<text x="183.5" y="68.2">GND_3</text>
<text x="183.5" y="70.7">GND_4</text>
<text x="33.7" y="77.7">Q201</text>
<text x="86.3" y="77.1">+3V3</text>
<text x="99.6" y="77.1">+3V3</text>
<text x="168.4" y="73.3">IO10</text>
<text x="168.4" y="75.8">IO11</text>
<text x="183.5" y="73.3">GND_5</text>
<text x="183.5" y="75.8">GND_6</text>
<text x="24" y="82.3">G</text>
<text x="30.9" y="79.4" transform="rotate(-90 30.9 79.4)">S</text>
<text x="168.4" y="78.3">IO12</text>
<text x="168.4" y="80.9">IO13</text>
<text x="168.4" y="83.4">IO14</text>
<text x="183.5" y="78.3">GND_7</text>
<text x="183.5" y="80.9">GND_8</text>
<text x="183.5" y="83.4">GND_9</text>
<text x="21.3" y="89.3">D202</text>
<text x="30.9" y="87.1" transform="rotate(-90 30.9 87.1)">D</text>
<text x="72.3" y="88.5">U202</text>
<text x="106.1" y="89.1">D201</text>
<text x="168.4" y="86">IO21</text>
<text x="168.4" y="88.5">IO47</text>
<text x="182.3" y="86">GND_10</text>
<text x="182.3" y="88.5">GND_11</text>
<text x="68.3" y="91">AP2112K-3.3</text>
<text x="70.1" y="94.8">VIN</text>
<text x="74.8" y="94.8">VOUT</text>
<text x="168.4" y="91">IO48</text>
<text x="270.9" y="94.8">GND</text>
<text x="21.6" y="101.2">R203</text>
<text x="60.3" y="99.9">R202</text>
<text x="60.3" y="101.8">100k</text>
<text x="70.1" y="97.4">EN</text>
<text x="75.8" y="101.3" transform="rotate(-90 75.8 101.3)">GND</text>
<text x="92.7" y="101.2">C204</text>
<text x="106.1" y="101.2">R204</text>
<text x="202.4" y="96.1">GND</text>
<text x="21.6" y="103.1">100k</text>
<text x="41.3" y="102.5">C205</text>
<text x="41.3" y="105">100nF</text>
<text x="53.3" y="102.5">C206</text>
<text x="53.3" y="105">10uF</text>
<text x="92.7" y="103.7">10uF</text>
<text x="106.1" y="103.7">1k</text>
<text x="17" y="115.8">GND</text>
<text x="36.1" y="115.2">GND</text>
<text x="48.1" y="115.2">GND</text>
<text x="72.9" y="115.2">GND</text>
<text x="86.9" y="115.2">GND</text>
<text x="100.2" y="115.2">GND</text>
<text x="227.5" y="116.4">+BATT</text>
<text x="257.3" y="118.3">+BATT</text>
<text x="232.4" y="122.8">2.5mmx2.5mm</text>
<text x="236.4" y="120.9">TP201</text>
<text x="50" y="130.4">+5V</text>
<text x="167" y="127.5">D203</text>
<text x="193" y="127.5">D204</text>
<text x="221" y="128.4">D205</text>
<text x="234.5" y="128.5">J202</text>
<text x="245.3" y="128.5">J203</text>
<text x="262.9" y="126.6">R205</text>
<text x="263.1" y="129.1">100k</text>
<text x="21.8" y="135.5">1054500101</text>
<text x="25.5" y="132.9">J206</text>
<text x="32" y="140.6">VBUS</text>
<text x="167" y="139.3">R206</text>
<text x="167" y="141.8">1k</text>
<text x="193" y="140.6">R208</text>
<text x="193" y="143.1">1k</text>
<text x="223.7" y="143.7">TP202</text>
<text x="235.7" y="140.6">J204</text>
<text x="246.5" y="140.6">J205</text>
<text x="262.9" y="139.3">R207</text>
<text x="263.1" y="141.8">100k</text>
<text x="276.2" y="139.3">C207</text>
<text x="276.2" y="141.8">1uF</text>
<text x="33.1" y="145.6">CC1</text>
<text x="33.1" y="148.2">CC2</text>
<text x="219.7" y="145.6">2.5mmx2.5mm</text>
<text x="34" y="153.3">D-</text>
<text x="34" y="155.8">D-</text>
<text x="71.1" y="150.7">R209</text>
<text x="71.1" y="153.3">5K1</text>
<text x="82.6" y="150.7">R210</text>
<text x="82.6" y="153.3">5K1</text>
<text x="161.2" y="153.3">GND</text>
<text x="187.2" y="154.5">GND</text>
<text x="258.3" y="151.4">GND</text>
<text x="270.4" y="150.7">GND</text>
<text x="34" y="158.3">D+</text>
<text x="34" y="160.9">D+</text>
<text x="228.5" y="157.7">GND</text>
<text x="66.5" y="162.2">GND</text>
<text x="78" y="162.2">GND</text>
<text x="21.2" y="171.7" transform="rotate(-90 21.2 171.7)">SHIELD</text>
<text x="28.8" y="171.7" transform="rotate(-90 28.8 171.7)">GND</text>
<text x="31.9" y="168.5">SBU1</text>
<text x="31.9" y="171">SBU2</text>
<text x="53.8" y="188.8">GND</text>
</g>
<g font-size="1.8" fill="#0000c2">
<text x="152.4" y="18.8">VDD -</text>
<text x="159.9" y="18.8">3V</text>
<text x="163.4" y="18.8">to</text>
<text x="166.5" y="18.8">3V6</text>
<text x="251.1" y="21.7">ESP32</text>
<text x="251.1" y="23.8">Hardware</text>
<text x="258.4" y="21.7">Wroom</text>
<text x="261.1" y="23.8">Design</text>
<text x="217.2" y="33.9">I2C</text>
<text x="217.2" y="35.9">on</text>
<text x="220.6" y="35.9">I2C_Bus.sch</text>
<text x="221.4" y="33.9">Pull</text>
<text x="226.3" y="33.9">ups</text>
<text x="230.8" y="33.9">and</text>
<text x="235.5" y="33.9">sensors</text>
<text x="246.1" y="30.9">ESP32</text>
<text x="246.1" y="33">Guidelines</text>
<text x="253.6" y="30.9">S3</text>
<text x="257.5" y="30.9">Hardware</text>
<text x="267.7" y="30.9">Design</text>
<text x="80" y="48">Close</text>
<text x="86.4" y="48">to</text>
<text x="89.4" y="48">ESP32</text>
<text x="96.6" y="48">pins</text>
<text x="67.3" y="117.1">V_dropout=0V4</text>
<text x="67.3" y="119.1">I_max=600mA</text>
<text x="236.2" y="152.6">4x(1V-1V5)</text>
<text x="236.2" y="154.7">=</text>
<text x="239" y="154.7">4V</text>
<text x="242.4" y="154.7">-</text>
<text x="245.2" y="154.7">6V</text>
<text x="190.5" y="160.9">R_val=(3V3-2V2)/1mA</text>
<text x="190.5" y="162.9">=1.1K</text>
</g>
<g font-size="1.8" fill="#a90000">
<text x="164.4" y="29">1</text>
<text x="191.7" y="29">26</text>
<text x="164.4" y="31.5">2</text>
<text x="164.4" y="34">3</text>
<text x="191.7" y="31.5">27</text>
<text x="191.7" y="34">28</text>
<text x="36.6" y="38.8" transform="rotate(-90 36.6 38.8)">1</text>
<text x="41.7" y="38.8" transform="rotate(-90 41.7 38.8)">3</text>
<text x="58.2" y="38.8" transform="rotate(-90 58.2 38.8)">1</text>
<text x="63.2" y="38.8" transform="rotate(-90 63.2 38.8)">3</text>
<text x="164.4" y="36.6">4</text>
<text x="164.4" y="39.1">5</text>
<text x="164.4" y="41.7">6</text>
<text x="191.7" y="36.6">29</text>
<text x="191.7" y="39.1">30</text>
<text x="191.7" y="41.7">31</text>
<text x="36.6" y="43.9" transform="rotate(-90 36.6 43.9)">2</text>
<text x="41.7" y="43.9" transform="rotate(-90 41.7 43.9)">4</text>
<text x="58.2" y="43.9" transform="rotate(-90 58.2 43.9)">2</text>
<text x="63.2" y="43.9" transform="rotate(-90 63.2 43.9)">4</text>
<text x="164.4" y="44.2">7</text>
<text x="164.4" y="46.7">8</text>
<text x="191.7" y="44.2">32</text>
<text x="191.7" y="46.7">33</text>
<text x="163.8" y="51.8">10</text>
<text x="164.4" y="49.3">9</text>
<text x="191.7" y="49.3">34</text>
<text x="191.7" y="51.8">35</text>
<text x="163.8" y="54.4">11</text>
<text x="163.8" y="56.9">12</text>
<text x="163.8" y="59.4">13</text>
<text x="191.7" y="54.4">36</text>
<text x="191.7" y="56.9">37</text>
<text x="191.7" y="59.4">38</text>
<text x="253.9" y="59.4">1</text>
<text x="262.8" y="59.4">2</text>
<text x="163.8" y="62">14</text>
<text x="163.8" y="64.5">15</text>
<text x="191.7" y="62">39</text>
<text x="191.7" y="64.5">40</text>
<text x="253.9" y="62">3</text>
<text x="253.9" y="64.5">5</text>
<text x="262.8" y="62">4</text>
<text x="262.8" y="64.5">6</text>
<text x="163.8" y="67.1">16</text>
<text x="163.8" y="69.6">17</text>
<text x="191.7" y="67.1">41</text>
<text x="191.7" y="69.6">42</text>
<text x="253.9" y="67.1">7</text>
<text x="253.9" y="69.6">9</text>
<text x="262.2" y="69.6">10</text>
<text x="262.8" y="67.1">8</text>
<text x="163.8" y="72.1">18</text>
<text x="163.8" y="74.7">19</text>
<text x="163.8" y="77.2">20</text>
<text x="191.7" y="72.1">43</text>
<text x="191.7" y="74.7">44</text>
<text x="191.7" y="77.2">45</text>
<text x="253.3" y="72.1">11</text>
<text x="253.3" y="74.7">13</text>
<text x="253.3" y="77.2">15</text>
<text x="262.2" y="72.1">12</text>
<text x="262.2" y="74.7">14</text>
<text x="262.2" y="77.2">16</text>
<text x="33.1" y="79.4" transform="rotate(-90 33.1 79.4)">3</text>
<text x="163.8" y="79.8">21</text>
<text x="163.8" y="82.3">22</text>
<text x="191.7" y="79.8">46</text>
<text x="191.7" y="82.3">47</text>
<text x="253.3" y="79.8">17</text>
<text x="253.3" y="82.3">19</text>
<text x="262.2" y="79.8">18</text>
<text x="262.2" y="82.3">20</text>
<text x="24.1" y="84.5">2</text>
<text x="33.1" y="87.1" transform="rotate(-90 33.1 87.1)">1</text>
<text x="163.8" y="84.8">23</text>
<text x="163.8" y="87.4">24</text>
<text x="163.8" y="89.9">25</text>
<text x="191.7" y="84.8">48</text>
<text x="191.7" y="87.4">49</text>
<text x="253.3" y="84.8">21</text>
<text x="253.3" y="87.4">23</text>
<text x="262.2" y="84.8">22</text>
<text x="262.2" y="87.4">24</text>
<text x="67.9" y="93.7">1</text>
<text x="80.6" y="93.7">5</text>
<text x="67.9" y="96.3">3</text>
<text x="74.7" y="103.6" transform="rotate(-90 74.7 103.6)">2</text>
<text x="234.2" y="137.2">1</text>
<text x="239.3" y="137.2">2</text>
<text x="39.4" y="139.4">A4</text>
<text x="39.3" y="147.1">B5</text>
<text x="39.4" y="144.5">A5</text>
<text x="39.3" y="154.7">B7</text>
<text x="39.4" y="152.1">A7</text>
<text x="39.3" y="159.8">B6</text>
<text x="39.4" y="157.2">A6</text>
<text x="39.4" y="167.4">A8</text>
<text x="39.3" y="169.9">B8</text>
<text x="20.1" y="176.6" transform="rotate(-90 20.1 176.6)">S1</text>
<text x="27.7" y="176.5" transform="rotate(-90 27.7 176.5)">A1</text>
</g>
<g font-size="1.8" fill="#0f0f0f">
<text x="43" y="33.9">EN</text>
<text x="64.7" y="33.9">BOOT</text>
<text x="149.9" y="33.9">EN</text>
<text x="197.5" y="33.9">SPI_MOSI</text>
<text x="201.3" y="31.4">BOOT</text>
<text x="139.1" y="41.6">BATT_ADC1_C1_IO6</text>
<text x="197.5" y="39">SPI_MISO</text>
<text x="198.6" y="36.5">SPI_CLK</text>
<text x="139.1" y="46.6">LED0_IO15</text>
<text x="139.1" y="49.2">LED1_IO16</text>
<text x="144.8" y="59.3">USB_D-</text>
<text x="199.2" y="54.3">U0RXD</text>
<text x="199.5" y="56.8">U0TXD</text>
<text x="144.8" y="61.9">USB_D+</text>
<text x="241.9" y="64.4">GPIO_48</text>
<text x="241.9" y="69.5">GPIO_21</text>
<text x="241.9" y="67">GPIO_47</text>
<text x="241.9" y="72">GPIO_14</text>
<text x="241.9" y="74.6">GPIO_13</text>
<text x="241.9" y="77.1">SPI_MOSI</text>
<text x="144.8" y="82.2">GPIO_14</text>
<text x="144.8" y="79.7">GPIO_13</text>
<text x="241.9" y="79.7">SPI_CLK</text>
<text x="241.9" y="82.2">SPI_MISO</text>
<text x="144.8" y="84.7">GPIO_21</text>
<text x="144.8" y="89.8">GPIO_48</text>
<text x="144.8" y="87.3">GPIO_47</text>
<text x="241.9" y="84.7">U0TXD</text>
<text x="241.9" y="87.3">U0RXD</text>
<text x="163.2" y="119.7">LED0_IO15</text>
<text x="189.2" y="120.3">LED1_IO16</text>
<text x="49.3" y="154.6">USB_D-</text>
<text x="49.3" y="159.7">USB_D+</text>
</g>
<g font-size="1.8" fill="#725600">
<text x="150.6" y="45.5">BUZZER</text>
<text x="199.6" y="45.5">I2C_SCL</text>
<text x="199.6" y="42.9">I2C_SDA</text>
<text x="143.5" y="53.1">NEOPIXEL_CTRL</text>
<text x="199.6" y="48">IMU_INT1</text>
<text x="199.6" y="50.5">IMU_INT2</text>
<text x="254.6" y="50.5">NEOPIXEL_Vcc</text>
<text x="154.3" y="58.2">PB2</text>
<text x="154.3" y="55.6">PB1</text>
<text x="240" y="59.4">I2C_SCL</text>
<text x="199.6" y="60.7">RTC_INT</text>
<text x="240" y="62">I2C_SDA</text>
<text x="137.2" y="70.9">NEOPIXEL_PWR_CTRL</text>
<text x="43.4" y="82.9">NEOPIXEL_Vcc</text>
</g>
<g font-size="1.8" fill="#840084">
<text x="105.8" y="92.9">Yellow</text>
<text x="113" y="92.9">LED</text>
<text x="166.8" y="131">Yellow</text>
<text x="173.9" y="131">LED</text>
<text x="192.8" y="131">Yellow</text>
<text x="200" y="131">LED</text>
</g>
<text font-size="1.8" fill="#009600" x="262.2" y="133.6">BATT_ADC1_C1_IO6</text>
<g font-size="1.7" fill="#0000c2">
<text x="131.5" y="72.8">Write</text>
<text x="137.2" y="72.8">1</text>
<text x="139.6" y="72.8">turn</text>
<text x="144.5" y="72.8">on</text>
<text x="147.9" y="72.8">SW_Reg</text>
</g>
<g font-size="1.4">
<text x="257.3" y="155.2">Errata:</text>
<text x="257.3" y="156.9">A physical</text>
<text x="257.3" y="158.5">cutting</text>
<text x="257.3" y="160.1">completely</text>
<text x="257.3" y="161.7">been</text>
<text x="261.8" y="161.7">helpful</text>
<text x="263.5" y="158.5">power</text>
<text x="266.3" y="156.9">switch</text>
<text x="266.4" y="160.1">would</text>
<text x="268.9" y="158.5">to</text>
<text x="271.3" y="158.5">board</text>
<text x="271.7" y="160.1">have</text>
<text x="272" y="156.9">for</text>
</g>
<g font-size="1.4" fill="#0000c2">
<text x="47.6" y="162.3">90ohm</text>
<text x="53.8" y="162.3">Diff</text>
</g>
<g font-size="1" fill="#0000c2">
<text x="34.9" y="20.2">RC</text>
<text x="34.9" y="21.4">stable</text>
<text x="34.9" y="22.6">ESP32</text>
<text x="34.9" y="23.8">up,</text>
<text x="37.2" y="20.2">delay</text>
<text x="37.4" y="23.8">R</text>
<text x="39.1" y="23.8">and</text>
<text x="39.2" y="21.4">power</text>
<text x="39.3" y="22.6">S3</text>
<text x="41.1" y="20.2">circuit</text>
<text x="41.6" y="22.6">during</text>
<text x="42" y="23.8">C</text>
<text x="43.3" y="21.4">supply</text>
<text x="45.5" y="20.2">for</text>
<text x="46" y="22.6">power</text>
<text x="47.8" y="21.4">to</text>
<text x="60.3" y="20.8">Download</text>
<text x="63.2" y="22">Boot</text>
<text x="64.7" y="19.5">Default</text>
<text x="65.1" y="23.2">internal</text>
<text x="66.5" y="20.8">Boot</text>
<text x="66.6" y="22">has</text>
<text x="69.4" y="22">weak</text>
<text x="70.3" y="23.2">PU</text>
<text x="71.4" y="19.5">1</text>
<text x="71.7" y="20.8">0</text>
<text x="34.9" y="25">recomended</text>
<text x="208.8" y="54.5">499R</text>
<text x="208.8" y="55.7">needed</text>
<text x="208.8" y="56.9">80</text>
<text x="208.8" y="58.1">on</text>
<text x="211.1" y="58.1">TXD</text>
<text x="211.1" y="56.9">MHz</text>
<text x="212.6" y="54.5">might</text>
<text x="213.7" y="55.7">to</text>
<text x="214" y="58.1">line</text>
<text x="214.3" y="56.9">harmonics</text>
<text x="215.7" y="55.7">suppress</text>
<text x="216.6" y="54.5">be</text>
<text x="39.9" y="70.3">BATT:</text>
<text x="39.9" y="71.6">V_GS1=5V-6V=1V</text>
<text x="43.7" y="70.3">6V-4V</text>
<text x="39.9" y="72.8">V_GS2=5V-4V=-1V</text>
<text x="39.9" y="74">V_GS(th)=-1V</text>
<text x="48.2" y="165">JLCPCB</text>
<text x="48.2" y="166.2">-Coplanar</text>
<text x="48.2" y="167.4">-Trace</text>
<text x="53" y="167.4">Spacing:</text>
<text x="53.2" y="165">Impedance</text>
<text x="55" y="166.2">Diff</text>
<text x="57.8" y="166.2">Pair</text>
<text x="58.7" y="167.4">0.2032mm</text>
<text x="60.1" y="165">Calc</text>
<text x="48.2" y="168.6">-Trace</text>
<text x="53" y="168.6">Width</text>
<text x="56.9" y="168.6">0.2672mm</text>
</g>
<g font-size="1" fill="#006464">
<text x="33.6" y="79.3">ZXMP3A13FTA</text>
<text x="21.5" y="90.5">B5817W</text>
<text x="57.4" y="91.4">PWR_FLAG</text>
<text x="106" y="90.8">KT-0805Y</text>
<text x="227.3" y="123.9" transform="rotate(-90 227.3 123.9)">PWR_FLAG</text>
<text x="166.9" y="129.2">KT-0805Y</text>
<text x="193" y="129.2">KT-0805Y</text>
<text x="221.1" y="129.6">B5817W</text>
<text x="232" y="130.8">BH-AA-A5BJ012</text>
<text x="242.8" y="130.8">BH-AA-A5BJ012</text>
<text x="56.5" y="141" transform="rotate(-90 56.5 141)">PWR_FLAG</text>
<text x="233.2" y="142.8">BH-AA-A5BJ012</text>
<text x="244" y="142.8">BH-AA-A5BJ012</text>
</g>
<g font-size="1" fill="#0f0f0f">
<text x="163.2" y="135.7">LED0_out</text>
<text x="189.2" y="135.7">LED1_out</text>
<text x="225.5" y="134.4">Diode_in</text>
<text x="240.9" y="135">BATT1</text>
<text x="252.1" y="135">BATT2</text>
<text x="48.3" y="147.1">CC2_R</text>
<text x="48.3" y="144.6">CC1_R</text>
<text x="241.3" y="147.1">BATT3</text>
</g>
</svg>
